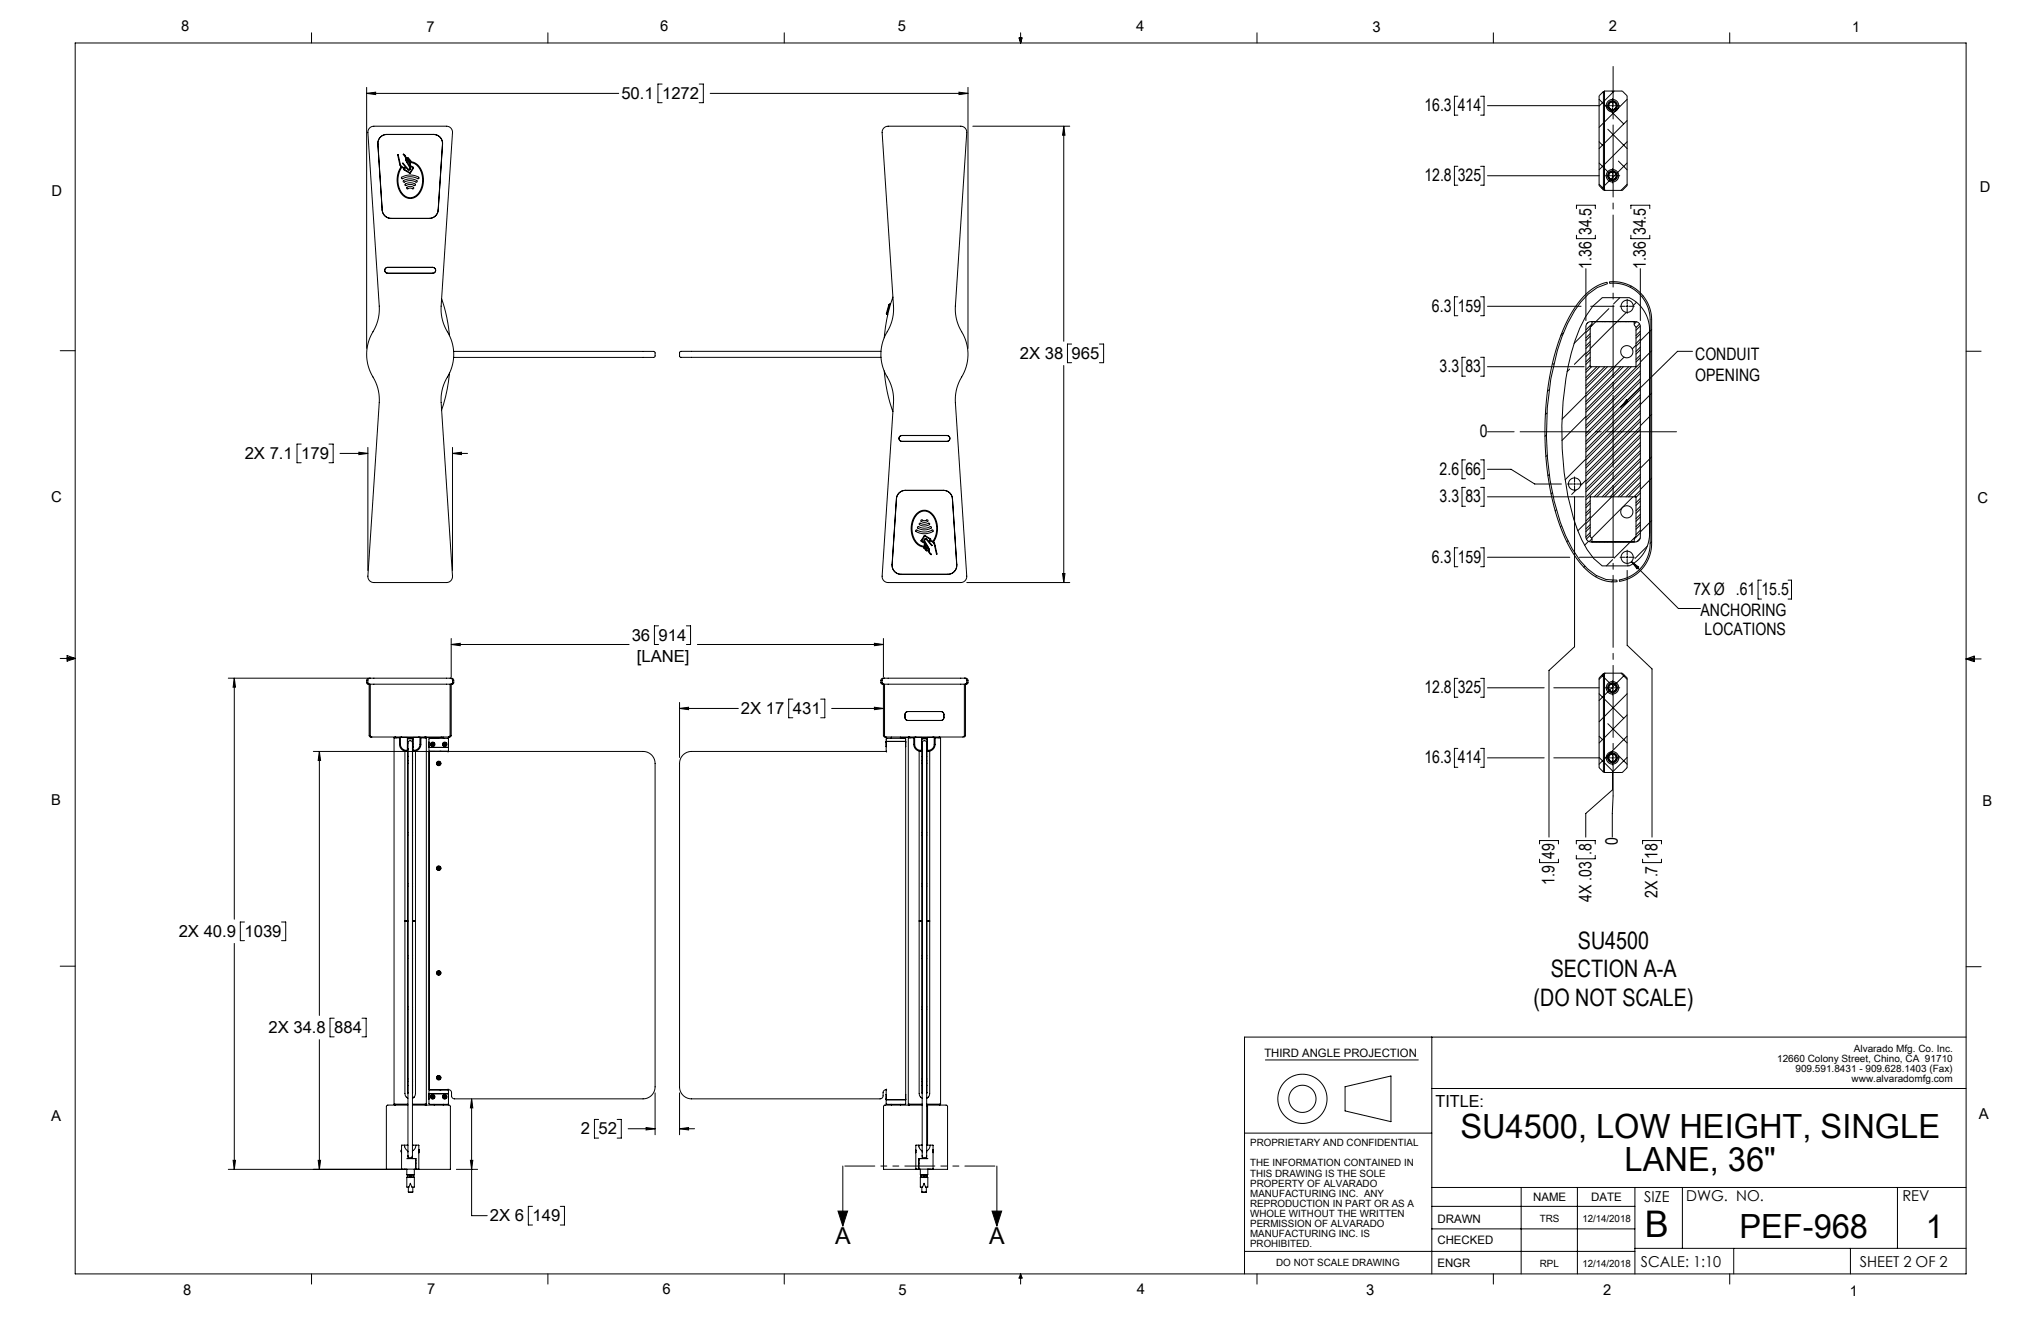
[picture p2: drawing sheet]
<svg xmlns="http://www.w3.org/2000/svg" width="432mm" height="279mm" viewBox="0 0 432 279" stroke-linecap="round" stroke-linejoin="round" font-family="sans-serif">
<g fill="none" stroke="#000" stroke-width=".21">
<path d="M15.9 9.1h400.1v260.3h-400.1zM65.9 6.9v2.2M77.6 19.8l1.9-.3v.5zM77.6 18.5v55.2M77.6 19.8h53.3M115.9 6.9v2.2M140.1 17.8h-.9v3.9h.9M147.9 17.8h.9v3.9h-.9M150.2 19.8h54.6M165.9 6.9v2.2M202.9 19.5l1.9 .3-1.9 .2zM204.8 18.5v55.2"/>
<path d="M215.6 8h.6l-.3 1.1zM215.7 8l.2 1.1M215.9 6.9v2.2M216 8l-.1 1.1M265.9 6.9v2.2M315.9 6.9v2.2M339.2 19.4l-.9 1v18.7l.9 1.1M339.2 19.4h.1M339.2 19.4v20.8M339.4 19.3v21M339.5 19.3h.1M339.5 19.3h3.7l1 1.1v18.8l-1 1.1h-3.7"/>
<path d="M341.1 19.3l.2 .2M341.5 19.3l-2.1 2M365.9 6.9v2.2M78.3 27l.8-.3h15.4a1.27 1.27 0 0 1 1.2 1.3l-2.4 36.8a10.4 10.4 0 0 0 1.9 6.4 9.4 9.4 0 0 1-.9 9.1 9.3 9.3 0 0 0-1 4.9l2.4 36.7a1.27 1.27 0 0 1-1.2 1.3h-15.4a1.27 1.27 0 0 1-1.3-1.3l2.4-36.7a10.4 10.4 0 0 0-1.8-6.5 9.4 9.4 0 0 1 .8-9.1 9.3 9.3 0 0 0 1-4.8l-2.4-36.8 .1-.4zM84.1 32.7h.1l.6 2.3 .3 .3 .5 .2 .1-.2-.6-.7 .1-.1 1.2 1.3 .3-.1-.9-1.8-.1-.8-.4-.4 .1-.1 .3 .4 .2 .4 .5 .1 .5 .4v.3a3.5 3.5 0 0 1 2.7 3.9 3.6 3.6 0 0 1-2.7 3.9 3.3 3.3 0 0 1-2.9-3.6 4.9 4.9 0 0 1 .9-3.1l-.3-.3zM84.9 37.5a3.2 3.2 0 0 1 3.8 .2l-.2 .1a4 4 0 0 0-3.5 0zM85 35.4l.5 .2v.4l1.3 .6 .7-1-.1-.2-.7-.5 .1-.3-.1-.2a3.2 3.2 0 0 1 2.7 3.5 3.5 3.5 0 0 1-2.4 3.9 2.9 2.9 0 0 1-2.7-2.8 4.8 4.8 0 0 1 .7-3.6zM85.3 38.2a2.47 2.47 0 0 1 3 .2l-.2 .1a3.1 3.1 0 0 0-2.7 0zM85.7 39a1.69 1.69 0 0 1 2.2 .1l-.2 .2a2.23 2.23 0 0 0-2-.1zM85.9 35.4l.5 .6 .3-.1 .2-.2-.3-.7 .7 .6-.6 .9-1.1-.6zM85.9 33.5h.4l.5 .6-.2 .1-.3-.4-.4-.1zM86 33.9h.2l.5 .9h-.2z"/>
<path d="M86 39.7a1.02 1.02 0 0 1 1.5 .1 .39 .39 0 0 1-.6 0h-.2a.35 .35 0 0 1-.4 .2 .35 .35 0 0 1-.3-.3zM87.5 35.5v.1M93.6 30.5a1.88 1.88 0 0 0-1.9-2.1h-9.9a1.88 1.88 0 0 0-1.8 2.1l.9 13.9M93.6 30.5a1.91 1.91 0 0 0-1.9-2.1h-9.9a1.91 1.91 0 0 0-1.9 2.1l.9 13.9M93.6 30.5l-.9 13.9M187 27l.9-.3h15.4a1.27 1.27 0 0 1 1.2 1.3l-2.4 36.8a10.4 10.4 0 0 0 1.9 6.4 9.4 9.4 0 0 1-.9 9.1 9.2 9.2 0 0 0-1 4.9l2.4 36.7a1.27 1.27 0 0 1-1.2 1.3h-15.4a1.27 1.27 0 0 1-1.3-1.3l2.4-36.7a10.4 10.4 0 0 0-1.8-6.5 9.4 9.4 0 0 1 .8-9.1 9.3 9.3 0 0 0 1-4.8l-2.4-36.8 .2-.6zM205.8 26.7h20.5M225.1 26.7l.2 1.9h-.5zM225.1 26.7v45.5M308.4 20.4h-.7v4h.7M308.4 35.2h-.7v4h.7M313.2 20.4h.8v4h-.8"/>
<path d="M313.2 35.2h.8v4h-.8M314.7 37.2h23.6M314.7 22.4h23.6M338.3 39l.9 .9M338.3 34.5l.9 .9M338.3 30l.7 .7M338.3 21l.9 .9M339.2 21.5l-.9 .9M339.2 26l-.9 .9M339.2 30.5l-.9 .9M339.2 35l-.9 .9M339.2 39.5l-.3 .3"/>
<path d="M339.4 35.6l1.1 1M339.4 22.1l4.1 4.1M339.6 37.2h1.1M339.6 22.4h1.1M340.2 27.3l4 4.1M340.8 37.9l-1.4 1.4M340.9 37.2h.5M340.9 22.4h.5M341.1 20.8v1.1M341.1 22.1v.5M341.1 22.8v1.1M341.1 35.6v1.1"/>
<path d="M341.1 37v.4M341.1 37.6v1.1M341.6 37.2h1.1M341.6 22.4h1.1M341.9 36.8l-1.1 1.1M342.4 34.1l1.8 1.8M344.2 21l-4.8 4.8M344.2 25.5l-4.8 4.8M344.2 30l-4.8 4.8M344.2 34.5l-2.3 2.3M344.2 39l-1.3 1.3M80.8 44.4a1.9 1.9 0 0 0 1.9 1.8h8.1a1.9 1.9 0 0 0 1.9-1.8"/>
<path d="M80.9 44.4a1.88 1.88 0 0 0 1.8 1.8h8.1a1.88 1.88 0 0 0 1.9-1.8M82 56.5a.64 .64 0 0 0-.6 .7 .64 .64 0 0 0 .6 .6h9.5a.64 .64 0 0 0 .7-.6 .64 .64 0 0 0-.7-.7M82 56.6a.61 .61 0 0 0-.6 .6 .61 .61 0 0 0 .6 .6h9.5a.61 .61 0 0 0 .7-.6 .61 .61 0 0 0-.7-.6M82 56.5h9.5M333.5 44.1v-.7h4v.7M333.5 49.8v.7h4v-.7M335.5 56.8v11M339.2 40.2h.1M339.4 40.3h.1M339.4 40.1l.2 .2M340.5 59.6a8.1 8.1 0 0 1 8.9 8.1v47.3a8.1 8.1 0 0 1-6.8 8v-.3a7.8 7.8 0 0 0 6.5-7.7v-47.3a7.8 7.8 0 0 0-8.6-7.8zM345 44.1v-.7h4v.7"/>
<path d="M345 49.8v.7h4v-.7M347 56.8v11M12.7 74.2h3.2M93.4 63.2a32.4 32.4 0 0 1 1.7 7.8M95.1 78.9l-.2 1.7a30.3 30.3 0 0 1-1.5 6.1M96 74.3h42.3l.3 .2v.8l-.3 .3h-42.3M186.4 74.3h-42.3l-.3 .3v.8l.3 .2h42.3M187.1 78.5a32.3 32.3 0 0 0 1.8 8.6M187.6 66.5l.2 .1M188.2 64.3l-.6 2.2M188.2 64.3l-.1 .1-.6 1.9 .1 .2M188.2 64.3h.2"/>
<path d="M188.9 62.8a32.8 32.8 0 0 0-1.8 8.6M225.1 77.3v45.9M226.7 72.8h-.9v3.9h.9M232.6 72.8h.9v3.9h-.9M308.4 62.8h-.7v4h.7M310 75.6h-.7v4h.7M313.2 75.6h.8v4h-.8M313.2 62.8h.8v4h-.8M314.7 77.6h20.5M314.7 64.8h19.8M328.7 76.9l-.1 .2M330.8 70.4l-.6 .5"/>
<path d="M332.1 78.1l-.6 .5M335.2 62.5l1.1-1a8.6 8.6 0 0 1 3.7-1.8l.1 .3a11.8 11.8 0 0 0-7 5.7 39.5 39.5 0 0 0-5 14.4 64 64 0 0 0 2 30.3 24.7 24.7 0 0 0 5.7 9.9l1.9 1.4 2.1 .9 2.3 .1v.3a8.7 8.7 0 0 1-7.7-3.8 36.9 36.9 0 0 1-6.7-17.4 62.7 62.7 0 0 1 3-32l1-2.3 1.2-2.1zM335.5 70.1l-2.5 2.5M335.5 74.6l-2.4 2.5M335.9 68.3l.7-.3h9.4a1.06 1.06 0 0 1 1 1.1v44.5a1.06 1.06 0 0 1-1 1h-9.4a1.06 1.06 0 0 1-1.1-1v-44.5zM336 68.2l-.3 .3M336.4 70.6l-.9 .9M336.4 72.2l-.9 1M336.4 73.9l-.9 .9M336.4 75.6l-.9 .9M336.4 77.3l-.9 .9M336.4 69.4l-.9 .9"/>
<path d="M336.4 71.1l-.9 .9M336.4 72.8l-.9 .9M336.4 74.5l-.9 .9M336.4 76.2l-.9 .9M336.5 64.8h5M336.7 77.6l-1.2 1.2M336.8 68v.7l-.4 .4v8.5h9.7v-8.5l-.4-.5M336.8 68.5l-1.3 1.3M337 64.8l2-1.8h5.7a7.6 7.6 0 0 1 4.3 6.8v43a7.6 7.6 0 0 1-4.3 6.9h-5.7a16.1 16.1 0 0 1-5.3-7.7 65.6 65.6 0 0 1-2.4-32 41.5 41.5 0 0 1 4.1-13zM337.3 68h.1M337.8 77.6l-2.3 2.3M337.8 68h.1"/>
<path d="M338.4 77.6l-2.9 2.8M339 68h-.1M339.5 77.6l-4 4M339.5 68h.1M340.1 77.6l-4.6 4.5M340.4 65.3l-4 3.9M340.6 68h.1M341.2 77.6l-5.7 5.7M341.2 68h.1M341.8 77.6l-6.3 6.2M342.3 68h.1M342.7 63l-1.3 1.3"/>
<path d="M342.7 64.8h1.1M342.9 77.6l-7.4 7.3M342.9 68h.1M343.5 77.6l-8 7.9M343.6 75.5l-2 2.1M344 68h.1M344 64.8h.5M344.1 66.1l-7.7 7.6M344.2 63.3v1.1M344.2 64.6v.4M344.2 65.2v1.1M344.6 77.6l-9.1 9"/>
<path d="M344.6 68h.1M344.7 64.8h1M345.1 60.5l-.2 .3M345.1 77.6l-9.6 9.6M345.7 68h.1M345.7 68v.6M346.1 73l-.8 .8M346.1 77.5v.1M346.2 63.9l-.7 .7M346.2 68.1l-.5 .4M346.9 68.5l-.8 .8M347 68.9l-.9 .9"/>
<path d="M347 70.1l-.9 .9M347 71.7l-.9 1M347 73.4l-.9 .9M347 75.1l-.9 .9M347 76.8l-11.5 11.5M347 78.5l-11.5 11.5M347 70.6l-.9 .9M347 72.3l-.9 .9M347 74l-.9 .9M347 75.7l-.9 .9M347 77.4l-11.5 11.5M347 79l-11.5 11.6"/>
<path d="M347.6 62.6h-.1M349 70.1l-2 2M349 74.6l-2 2M349.4 69.7l-.3 .3M349.4 74.2l-.3 .3M358.1 74.3h-3.2l-12 11.8M416 74.3h3.1M63.7 93.9h-.9v4h.9M69.6 93.9h.9v4h-.9M71.9 95.9h5.9M75.9 95.6l1.9 .3-1.9 .3zM77.8 94.6v26.1"/>
<path d="M95.7 95.9l1.9-.3v.6zM95.7 94.6v26.1M95.7 95.9h3.2M190.8 93.4a.64 .64 0 0 1-.6-.7 .64 .64 0 0 1 .6-.6h9.5a.64 .64 0 0 1 .7 .6 .64 .64 0 0 1-.7 .7M190.8 93.3a.61 .61 0 0 1-.6-.6 .61 .61 0 0 1 .6-.6h9.5a.61 .61 0 0 1 .6 .6 .61 .61 0 0 1-.6 .6M190.8 93.3h9.5M310 97.3h-.7v4h.7M313.2 97.3h.8v4h-.8M314.7 91.3h5.6M314.7 99.3h5l5 3.1h5.6M327.2 92l-.3 .3M327.3 87.4l-.4 .3"/>
<path d="M327.3 96.3l-.3 .3M327.7 82.4l-.3 .4M335.5 83.6l-5 5.1M335.5 97.1l-4.4 4.4M335.5 88.1l-5.1 5.1M343.3 85.5l-7.8 7.9M344.1 84.6l.4 .3-1.6 1.2zM347 80.2l-11.5 11.5M347 81.8l-2.8 2.9M347 83.5l-11.5 11.5M347 85.2l-11.5 11.5M347 80.7l-11.5 11.5"/>
<path d="M347 82.4l-11.5 11.5M347 84.1l-11.5 11.5M347 86.9l-11.5 11.5M347 88.6l-11.5 11.5M347 90.3l-11.5 11.5M347 85.8l-11.5 11.5M347 87.5l-11.5 11.5M347 89.1l-11.5 11.6M347 90.8l-11.5 11.5M347 91.9l-11.5 11.6M347 93.6l-11.5 11.5M347 95.3l-9.7 9.8"/>
<path d="M347 97l-8.1 8.1M347 98.7l-6.4 6.4M347 92.5l-11.5 11.5M347 94.2l-11.5 11.5M347 95.9l-9.2 9.2M347 97.6l-7.5 7.5M347 99.2l-5.8 5.9M349 83.6l-2 2M349 97.1l-2 1.9M349 88.1l-2 2M349.4 83.2l-.3 .3M349.4 96.6l-.3 .4"/>
<path d="M349.4 87.7l-.3 .3M188.7 119.5a1.91 1.91 0 0 0 1.9 2h9.9a1.91 1.91 0 0 0 1.9-2M190.1 104.3l.7-.4 .7-.2h8.1a1.91 1.91 0 0 1 1.9 1.8l.9 14a1.88 1.88 0 0 1-1.9 2h-9.9a1.88 1.88 0 0 1-1.8-2l.8-14 .1-.5zM193.8 112.1a4 4 0 0 0 3.6 0l.1 .1a3 3 0 0 1-3.8 0zM193.9 108.6a2.37 2.37 0 0 1 4 1.2 5.1 5.1 0 0 1-.4 4.8l.2 .3 .5 2.3-.6-2.3-.3-.3-.6-.2-.1 .2 .6 .7-.1 .1-1.1-1.3-.4 .1 1 1.8 .1 .8 .4 .4-.1 .1-.4-.3-.1-.5-.6-.1-.4-.4v-.3a3.5 3.5 0 0 1-2.7-3.9 4.5 4.5 0 0 1 1.1-3.2zM194 108.8a2.17 2.17 0 0 1 3.7 .9 4.9 4.9 0 0 1-.3 4.8l-.6-.2v-.4l-1.2-.6-.7 1.1 .8 .6-.2 .3 .2 .2a3.2 3.2 0 0 1-2.8-3.5 4.5 4.5 0 0 1 1.1-3.2zM194.2 111.4a3.1 3.1 0 0 0 2.8 0l.1 .1a2.29 2.29 0 0 1-3 0zM194.5 110.7l.2-.1a2.23 2.23 0 0 0 1.9 .1l.1 .1a1.58 1.58 0 0 1-2.2 0zM194.9 110l.8 .1a.35 .35 0 0 1 .3-.2 .35 .35 0 0 1 .3 .3 1 1 0 0 1-1.5-.1zM195.6 115.8l.2-.1 .3 .4 .3 .1v.2h-.3zM195.6 113.4l1.2 .7-.3 .4-.4-.5h-.4l-.2 .4 .2 .5-.7-.5zM195.7 115.1h.2l.5 .9h-.3z"/>
<path d="M308.4 115.9h-.7v4h.7M310 103.1h-.7v4h.7M313.2 103.1h.8v4h-.8M313.2 115.9h.8v4h-.8M314.7 105.1h20.5M314.7 117.9h17.4M327.8 100.3l-.3 .3M328.4 104.2l-.3 .3M329.3 107.8l-.3 .3M330.4 111.2l-.3 .3M331.6 102.4h1.1M331.7 114.4l-.2 .2"/>
<path d="M332.9 102.4h.4M333.1 105.1v31.7l-5.4 5v35.3M333.1 100.9v1M333.1 102.2v.4M333.1 102.8v1.1M333.5 103.6l-1 1M333.5 102.4h1.1M334.1 117.9h7.4M335.3 119.7l-.2 .3M335.5 110.6l-1.7 1.7M335.5 101.6l-1.1 1.1M336.1 114.5l-.9 .8"/>
<path d="M336.4 105.9l-.9 .9M336.4 107.6l-.9 .9M336.4 109.3l-.9 .9M336.4 111l-.9 .9M336.4 112.7l-.9 .9M336.4 106.5l-.9 .9M336.4 108.2l-.9 .9M336.4 109.8l-.9 1M336.4 111.5l-.9 .9M336.4 113.2l-.8 .8M336.8 114l-.6 .6M336.8 114.6v-.7l-.4-.3v-8.5h9.7v8.5l-.3 .3-.1 .7"/>
<path d="M336.8 114.5l-.1 .1M337.8 114.6h.1M338.4 114.6h.1M339.5 114.6h.1M340.1 114.6h.1M341 105.1l-4.6 4.5M341.2 118.4l-1.3 1.3M341.2 114.6h.1M341.8 114.6h-.1M342.7 117.9h1.1M342.9 114.6h.1M343.5 114.6h-.1"/>
<path d="M344 117.9h.5M344.2 116.4v1M344.2 117.7v.4M344.2 118.3v1.1M344.5 119.5l-.2 .2M344.6 114.6h.1M344.7 117.9h1M345.1 114.6h.1M345.2 118.8l1.5 1.1-.4 .4zM345.2 118.8l9.9 9.9h4.7M345.5 105.1l-8.8 8.7M346.1 113.4l-4.6 4.7"/>
<path d="M347 113.9l-.7 .7M347 100.4l-4.7 4.7M347 102l-3 3.1M347 103.7l-1.3 1.4M347 105.4l-.9 .9M347 107.1l-.9 .9M347 108.8l-.9 .9M347 110.5l-.9 .9M347 112.1l-.9 1M347 100.9l-4.1 4.2M347 102.6l-2.4 2.5M347 104.3l-.9 .9"/>
<path d="M347 106l-.9 .9M347 107.7l-.9 .9M347 109.3l-.9 1M347 111l-.9 .9M347 112.7l-1.3 1.3M348.5 115.5l-2.6 2.6M349 110.5l-2 2M349 101.6l-2 1.9M349.4 110.1l-.3 .3M349.4 101.1l-.3 .3M349.4 114.6l-.3 .3M12.7 139.3h3.2"/>
<path d="M14.2 139l1.7 .3M14.2 138.7l1.7 .6-1.7 .5zM15.9 139.3l-1.7 .2M95.5 136.3l1.9-.2v.5zM95.5 136.3h37.6M95.5 135v8.2M139.3 132.4h-.8v3.9h.8M145.2 132.4h.9v3.9h-.9M147.5 136.3h39.4M185 136.1l1.9 .2-1.9 .3zM186.9 135v8.2M204.5 123.2h21.8"/>
<path d="M224.8 121.3h.5l-.2 1.9zM337.8 121.8l-.2 .2M341.3 122.8l-.3 .3M344.2 120.6v15.9l5.3 5v35.6M372.7 122.7h-.8v4h.8M378.3 122.7h.7v4h-.7M416 139.4h3.1M416 139.4l1.7-.6v1.1zM416 139.4l1.7 .2M417.7 139.1l-1.7 .3M48.3 143.4h29.5M49.6 143.4l.2 1.9h-.5z"/>
<path d="M49.6 143.4v51M66.3 158.9h25.7M67.6 158.9l.2 1.9h-.5zM67.6 158.9v55.9M78.1 144.7v10.9l.1 .2 .5 .1M78.1 144.7h17.3M78.3 143.4l-.3 .2-.2 .2 .1 .7 .2 .2M78.3 143.4l-.4 .1-.3 .3v.8l.5 .1M78.3 143.4h17M78.3 144.7v10.9l.4 .3M78.7 155.9h16.2M83.6 156.1v-.2l.3 .2"/>
<path d="M83.6 156l-.2 .1M84.5 156.1h-1.1v77.4h2.9M84.5 156h1.7v2.9a1.49 1.49 0 0 1-1.7-1.5zM84.7 156v1.4a1.29 1.29 0 0 0 1.5 1.3M85 155.9l-.2 .1M85.7 158.9v72.4l.1 .5 .5 .5M86.2 158.2l.1-1.9h1l.1 1.9M86.3 158.5v72.6M86.3 160h.1M86.3 158.5h.1M86.3 158.4h.1M86.3 156.1h-.1h1.2h-.1"/>
<path d="M86.3 158.3v.2M86.3 157.3l-.1 .1M87.3 157.3v.1M87.3 158.3v.2M87.3 160h.1M87.3 158.5h.1M87.4 156h1.6v1.4a1.49 1.49 0 0 1-1.6 1.5zM87.9 158.9v72.4l-.2 .6-.4 .4M88.6 155.9l.2 .1M88.8 156v1.4a1.29 1.29 0 0 1-1.4 1.3M89 156.1h1.1M90 155.9l-.3 .2"/>
<path d="M90 156h.1M90 155.9v.2M90 155.9l1.7 .1 1.8-.1M90.1 156.1h.1M90.1 156h.1M90.1 156v.1M90.2 156v.1M90.2 156.1v77.4M90.7 157.9l.1 .2zM90.8 158.1h4.1M90.8 158.9h45.3a2.54 2.54 0 0 1 2.5 2.6v68.4a2.54 2.54 0 0 1-2.5 2.5h-39.9a.64 .64 0 0 1-.7-.6v-.7a.63 .63 0 0 0-.6-.6M91.4 157.2h.3l.1 .2-.1 .2h-.3l-.1-.2z"/>
<path d="M91.9 156l-.2 .2M93.3 158.9h-.3M93.8 155.9l.1 .3M93.9 157.3l.2-.1 .2 .1v.2l-.2 .2-.2-.1zM94.8 158.9v.2M94.9 157.9v.2zM95.2 144.7v10.9l-.3 .3M95.3 143.4l.3 .2 .1 .2v.7l-.3 .2M95.3 143.4l.4 .1 .3 .3-.1 .8-.5 .1M95.5 144.7v10.9l-.2 .2-.4 .1M143.8 149.8l1.9-.2v.5zM143.8 148.6v11.6"/>
<path d="M143.8 149.8h12.4M167.7 147.9h-.8v3.9h.8M173.6 147.9h.9v3.9h-.9M175.9 149.8h11M185 149.6l1.9 .2-1.9 .3zM186.9 144.7v10.9l.1 .2 .5 .1M186.9 144.7h17.3M187.1 143.4l-.3 .2-.2 .2v.7l.3 .2M187.1 143.4l-.4 .1-.3 .3v.8l.5 .1M187.1 143.4h17M187.1 144.7v10.9l.4 .3M187.5 156.8v.2z"/>
<path d="M187.5 156.8h4.1M187.6 159.1l-.1-2.9h4.1v77.3h-4.1l.1-3M187.6 158.9h-41.3a2.54 2.54 0 0 0-2.5 2.6v68.4a2.54 2.54 0 0 0 2.5 2.5h39.9a.63 .63 0 0 0 .6-.6v-.7a.65 .65 0 0 1 .8-.6M188.6 155.9l-.2 .3M190.5 156l.1 .2M190.5 155.9v.1M191.4 151.1a.63 .63 0 0 1 .7-.6h7a.63 .63 0 0 1 .6 .6v.7a.63 .63 0 0 1-.6 .6M191.4 151.8a.63 .63 0 0 0 .7 .6M191.4 151.1v.7M191.5 151.1a.62 .62 0 0 1 .6-.6h7a.62 .62 0 0 1 .6 .6v.7a.62 .62 0 0 1-.6 .6M191.5 151.8a.62 .62 0 0 0 .6 .6M191.6 156.8v.2z"/>
<path d="M192.1 152.4h7M192.2 155.9v.2zM192.2 156h.2M192.4 155.9l-1.9 .1M192.4 156.1v-.2l.3 .2M193.3 156.1h-1.1v77.4h2.9M193.3 156h1.7v2.9a1.49 1.49 0 0 1-1.7-1.5zM193.5 156v1.4a1.29 1.29 0 0 0 1.5 1.3M193.8 155.9l-.2 .1M194.5 158.9v72.4l.1 .5 .5 .5M195 158.2l.1-1.9h1l.1 1.9M195.1 158.5v72.6"/>
<path d="M195.1 160h.1M195.1 158.5h.1M195.1 158.4h.1M195.1 156.1h-.1h1.2h-.1M195.1 158.3v.2M195.1 157.3l-.1 .1M196.1 157.3v.1M196.1 158.3v.2M196.1 160h.1M196.1 158.5h.1M196.2 156h1.6v1.4a1.49 1.49 0 0 1-1.6 1.5zM196.7 158.9v72.4l-.2 .6-.4 .4"/>
<path d="M197.4 155.9l.2 .1M197.6 156v1.4a1.29 1.29 0 0 1-1.4 1.3M197.8 156.1h1.1M198.5 156.1l.3-.2v.2M198.8 156l.1 .1M198.9 156.1v77.4M204 144.7v10.9l-.1 .2-16.4 .1M204.1 143.4l.3 .2 .1 .2v.7l-.3 .2M204.1 143.4l.4 .1 .3 .3-.1 .8-.5 .1M204.3 144.7v10.9l-.4 .3M308.4 143.5h-.7v4h.7M308.4 158.3h-.7v4h.7"/>
<path d="M313.2 143.5h.8v4h-.8M313.2 158.3h.8v4h-.8M314.7 145.5h12M328.7 145.5h9.6M338.3 155.7l.7 .7M338.3 146.7l.9 .9M338.9 142.8l.3 .4M339.2 142.5l-.9 1v18.7l.9 1.1M339.2 142.5h.1M339.2 142.8l-.9 .9M339.2 147.3l-.9 .9M339.2 151.7l-.9 1"/>
<path d="M339.2 156.2l-.9 .9M339.2 142.5v20.8M339.4 142.4v21M339.4 147.9l4.1 4M339.4 143.4l1.4 1.3M339.5 142.4h.1M339.5 142.4h3.7l1 1.1v18.8l-1 1.1h-3.7M339.6 145.5h1.1M339.6 142.4l-.2 .1M340.2 153.1l4 4M340.5 146l-1.1 1M340.9 145.5h.5"/>
<path d="M341.1 143.9v1.2M341.1 145.3v.4M341.1 145.9v1.1M341.1 158.8v1.1M341.6 145.5h1.1M341.6 144.8l-1.1 1.2M342.4 159.8l1.8 1.8M342.9 142.4l1.3 1.3M343.7 142.8l-2 2M344.2 146.7l-4.8 4.8M344.2 151.2l-4.8 4.8M344.2 155.7l-4.8 4.8"/>
<path d="M86.3 176.6h.1M86.3 176.1h.1M86.3 161.4h.1M86.3 160.9h.1M86.3 161.5h.1M87.3 176.6h.1M87.3 176.1h.1M87.3 161.4h.1M87.3 160.9h.1M87.3 161.5h.1M92.6 161.4l.2-.2 .2 .1v.2l-.1 .2-.3-.1zM195.1 176.6h.1"/>
<path d="M195.1 176.1h.1M195.1 161.4h.1M195.1 160.9h.1M195.1 161.5h.1M196.1 176.6h.1M196.1 176.1h.1M196.1 161.4h.1M196.1 160.9h.1M196.1 161.5h.1M314.7 160.3h12M325.7 178.5v-.7h4v.7M328.7 160.3h9.6"/>
<path d="M333.5 178.5v-.7h4v.7M338.3 160.2l.9 .9M339.2 163.3h.1M339.2 160.7l-.9 .9M339.4 163.4h.1M339.4 161.3l1.8 1.8M339.6 160.3h1.1M340.9 160.3h.5M341.1 163.1v4l-5.6 5v5M341.1 160.1v.4M341.1 160.7v1.1M341.3 168.3l-.2 8.8"/>
<path d="M341.6 160.3h1.1M344.2 160.2l-2.9 2.9M347.5 178.5v-.7h4v.7M49.6 199.5v47.8M51.7 195h-.9v4h.9M59.6 195h.8v4h-.8M86.3 194.8h-.6M86.3 187.4h.1M86.3 186.9h.1M87.3 187.4h.1M87.3 186.9h.1M87.3 194.8h.6"/>
<path d="M92.7 183.5l.2-.1 .1 .2v.2h-.3l-.1-.1zM195.1 194.8h-.6M195.1 187.4h.1M195.1 186.9h.1M196.1 187.4h.1M196.1 186.9h.1M196.1 194.8h.6M325.7 181.7v.7h4v-.7M333.5 180.9v.7h4v-.7M347.5 181.7v.7h4v-.7M12.7 204.4h3.2M67.6 219.9v27.4"/>
<path d="M70.7 215.4h-.9v3.9h.9M76.6 215.4h.9v3.9h-.9M86.3 213.5h.1M86.3 213h.1M86.3 202.7h.1M86.3 202.2h.1M87.3 213.5h.1M87.3 213h.1M87.3 202.7h.1M87.3 202.2h.1M92.7 205.6h.2l.1 .2-.1 .2h-.2l-.1-.2zM195.1 213.5h.1"/>
<path d="M195.1 213h.1M195.1 202.7h.1M195.1 202.2h.1M196.1 213.5h.1M196.1 213h.1M196.1 202.7h.1M196.1 202.2h.1M302.9 219.4v50M416 204.5h3.1M416 219.4h-152.7v50M83.4 233.5l.2 .2M83.6 233.5v.2"/>
<path d="M86 232.1h.1M86.3 231.1v.2M86.3 228.7h.1M86.3 228.2h.1M86.3 229.6h.1M86.3 231.1h.1M86.3 233.7h-4.2l-.4 .4v13.2h4.4M87.3 233.7h7.7M87.3 233.5h2.8M87.3 228.7h.1M87.3 228.2h.1M87.3 229.6h.1"/>
<path d="M87.3 231.1h.1M87.3 231.1v.2M87.6 232.1l-.2 .1M90 233.7h.1M90 233.5v.2M90.1 233.5h.1M90.1 233.7h.1M90.1 233.5v.2M90.2 233.5v.2M90.7 231.5l.1-.2h4.1v.2M90.8 230.5v-71.6h4.1v-2.6l-.2-.1h-3.8l-.2 .1 .1 77.2h4l.1-3M90.8 230.5h4.1"/>
<path d="M90.8 230.5h4M91.4 231.8h.3l.1 .2-.2 .2h-.2l-.1-.2zM91.8 233.6l.1 .1M92.7 227.8l.2-.1 .1 .2v.2l-.3 .1-.1-.2zM93 230.5h.3M93.8 233.6v.1M93.9 231.9l.2-.1h.2v.3l-.2 .1-.2-.1zM94.8 230.5h.1M94.8 230.3v.2M95 233.7l.3 .4v13.2h-7.6M99.8 232.4v24.7h3.3M99.8 232.4l.2 1.9h-.5z"/>
<path d="M126.6 236.8h-.8v3.9h.8M130.6 236.8h.8v3.9h-.8M132.9 238.7h5.7M136.7 238.5l1.9 .2-1.9 .3zM138.6 231.1v8.9M143.8 238.7l1.9-.2v.5zM143.8 231.1v8.9M143.8 238.7h3.1M187.5 232.4v.2h4.1v-.2M187.5 232.5v.1h4.1v-.1M187.6 230.3v.2M188.5 233.6l.1 .1"/>
<path d="M190.6 233.6l-.1 .1M192.2 233.5v.2M192.2 233.7h.2M192.4 233.5v.2M194.8 232.1h.1M195.1 231.1v.2M195.1 228.7h.1M195.1 228.2h.1M195.1 229.6h.1M195.1 231.1h.1M195.1 233.7h-7.9l-.3 .4v13.2h7.8M196.1 233.7h4.1l.3 .4v13.2h-4.1"/>
<path d="M196.1 233.9h.1zM196.1 233.5h2.8M196.1 228.7h.1M196.1 228.2h.1M196.1 229.6h.1M196.1 231.1h.1M196.1 231.1v.2M196.2 233.9v8.3M196.4 232.1l-.2 .1M198.8 233.5v.2M198.9 233.5l-.1 .2M263.3 239.7h39.6"/>
<path d="M267.7 224.2h32.4M284.6 229.9l9.7-2.3v9.6l-9.7-2.2zM302.9 230.2h113.1M48.3 247.3h36.6M49.3 245.4h.5l-.2 1.9zM67.3 245.4h.5l-.2 1.9zM84.9 243.6l.1 .2M84.9 243.3v.1M84.9 243.4h.1M84.9 243.4l.1 .1M84.9 243.3v-.1v.2M84.9 243.6l.1 .1"/>
<path d="M84.9 243.5v.1M84.9 243.6h.1M84.9 243.5h.1M84.9 243.3h.1M85 243.1l-.1 .2M85.6 242.3h.1M85.6 242.3l.2 .6 .5 .7M86.1 245.1h1.8M86.1 247.3v1.1l.6 .1M86.1 248.5l.1 .1M86.2 248.9h.5M86.2 248.6h.5"/>
<path d="M86.2 248.9l-.1 .1M86.2 248.6v.3M86.3 242.3l-1.3-.1v5.1h2.9v-2.2M86.3 244.4a.48 .48 0 0 0 .5 .5 .48 .48 0 0 0 .5-.5M86.3 244.4v-87.3a.48 .48 0 0 1 .5-.4 .48 .48 0 0 1 .5 .4v87.3M86.3 244.4v.7M86.4 252.1h.9M86.4 251.1v1M86.5 251.1h.1M86.7 248.5v.5M86.7 248.5h.1M86.7 249l-.6 .1v2h.4"/>
<path d="M86.7 248.5h.9M86.7 249h.9M86.9 248.5v.1M86.9 248.9h.6M86.9 248.6h.6M86.9 248.9v.1M86.9 248.6v.3M87.3 244.4v.6h.2M87.3 242.3l1.3-.1v5l-.6 .1M87.3 251.1v1M87.5 248.9l.1 .1M87.5 248.6v.3"/>
<path d="M87.6 248.5l-.1 .1M87.6 249l.1 2.1h-.6l-.3-.8-.3 .8M87.7 247.3l-.1 1.2M87.9 245h.1v2.3M87.9 246h.1M87.9 245.4h.1M88 242.3l-.2 .7-.5 .6M88 242.3h.1M88 247.3h.1M88.6 243.2l.1 .2M88.6 243.4v.2M88.6 243.6h.1"/>
<path d="M88.6 243.5l.1 .1M88.6 243.4l.1 .1M88.6 243.4v.1M88.6 243.4h.1M88.6 243.3v-.2l.1 .2M88.6 243.3h.1M88.7 243.4h.1M88.7 243.3h.1M88.7 243.6l-.1 .2v-.1M88.7 243.6h-.1M88.7 243.4h-.1M88.7 243.5h.1"/>
<path d="M88.7 243.6l-.1 .1M96.6 247.3h4.4M99.5 245.4h.5l-.2 1.9zM112.7 255.2h-.9v3.9h.9M118.5 255.2h.9v3.9h-.9M177.3 256.2h2l-1 3.1zM178.3 246.6v12.7M193.7 243.4h.1M193.7 243.4v.1M193.7 243.6h.1M193.7 243.3v.1M193.7 243.3h.1"/>
<path d="M193.7 243.2v.1M193.7 243.4l.1 .4-.1-.2M193.8 243.1l-.1 .1M194.3 247.3h.1M194.3 246h.1M194.3 245.4h.1M194.4 242.3h.1M194.4 242.3l.1 .6 .6 .7M194.5 245.1h1.8M194.5 245h-.2v2.3M194.7 247.3v1.1l.7 .1M194.8 248.5v.1"/>
<path d="M194.8 248.9h.6M194.8 248.6h.6M194.8 248.9v.1M194.8 248.6v.3M195 252.1h1M195 251.1v1M195.1 244.4v.6h-.3M195.1 242.3l-1.3-.1v5l.5 .1M195.1 244.4a.48 .48 0 0 0 .5 .5 .48 .48 0 0 0 .5-.5M195.1 244.4v-87.3a.48 .48 0 0 1 .5-.4 .48 .48 0 0 1 .5 .4v87.3M195.4 248.9v.1M195.4 248.6v.3"/>
<path d="M195.4 248.5v.1M195.4 249l-.7 .1v2a.7 .7 0 0 0 .8-.8l.1 .3a.58 .58 0 0 0 .7 .5l-.1-2.1M195.4 248.5h.2M195.4 249h.2M195.6 249h.6M195.6 248.5h.6M195.6 248.5v.1M195.6 248.9h.6M195.6 248.6h.6M195.6 248.9v.1M195.6 248.6v.3M196 251.1v1"/>
<path d="M196.1 244.4v.7M196.2 248.9v.1M196.2 248.6v.3M196.2 242.2h1.2v5.1h-2.9v-2.2M196.2 242.2l-.1 .1M196.2 248.5v.1M196.4 247.3h.1M196.4 247.3h-.1l-.1 1.2M196.8 242.3l-.2 .7-.5 .6M196.8 242.3h.1M197.4 243.1v.2M197.4 243.4l.1 .1"/>
<path d="M197.4 243.2l.1 .1M197.4 243.3h.1M197.4 243.4h.1M197.4 243.3l.1 .1M197.4 243.6h.1M197.4 243.7v.1M197.4 243.5h.1M197.5 243.3h.1M197.5 243.6l-.1 .1M197.5 243.6l-.1 .2v-.1M197.5 243.5l-.1 .2M197.5 243.4l-.1 .1"/>
<path d="M197.5 243.5h.1M209.9 256.2h2l-1 3.1zM210.9 246.6v12.7M302.9 255.2h43M302.9 251.2h113.1M302.9 259.9h43M321.8 251.2v18.2M333.7 251.2v18.2M345.9 251.2v18.2M355.9 251.2v12.8M401.4 251.2v12.8M65.9 269.4v2.2"/>
<path d="M115.9 269.4v2.2M165.9 269.4v2.2M215.9 269.4v2.2M215.9 269.4l.3 .9h-.6zM263.3 264.7h82.6M265.9 269.4v2.2M315.9 269.4v2.2M345.9 264h70.1M365.9 269.4v2.2M366.8 264v5.4M391.5 264v5.4"/>
<circle cx="341.1" cy="37.2" r=".79"/>
<circle cx="341.1" cy="22.4" r=".79"/>
<circle cx="341.1" cy="22.4" r="1.32"/>
<circle cx="341.1" cy="37.2" r="1.32"/>
<circle cx="341.1" cy="22.4" r="1.04"/>
<circle cx="341.1" cy="37.2" r="1.04"/>
<circle cx="341.1" cy="37.2" r=".86"/>
<circle cx="341.1" cy="22.4" r=".86"/>
<circle cx="344.2" cy="74.4" r="1.29"/>
<circle cx="344.2" cy="64.8" r="1.29"/>
<circle cx="333.1" cy="102.4" r="1.29"/>
<circle cx="344.2" cy="108.3" r="1.29"/>
<circle cx="344.2" cy="117.9" r="1.29"/>
<circle cx="91.5" cy="157.4" r=".48"/>
<circle cx="91.5" cy="157.4" r=".2"/>
<circle cx="91.5" cy="157.4" r=".4"/>
<circle cx="91.5" cy="157.4" r=".35"/>
<circle cx="94.1" cy="157.4" r=".4"/>
<circle cx="94.1" cy="157.4" r=".48"/>
<circle cx="94.1" cy="157.4" r=".2"/>
<circle cx="94.1" cy="157.4" r=".35"/>
<circle cx="341.1" cy="145.5" r=".79"/>
<circle cx="341.1" cy="145.5" r="1.32"/>
<circle cx="341.1" cy="145.5" r="1.04"/>
<circle cx="341.1" cy="145.5" r=".86"/>
<circle cx="92.8" cy="161.5" r=".4"/>
<circle cx="92.8" cy="161.5" r=".2"/>
<circle cx="92.8" cy="161.5" r=".48"/>
<circle cx="92.8" cy="161.5" r=".35"/>
<circle cx="341.1" cy="160.3" r=".79"/>
<circle cx="341.1" cy="160.3" r="1.32"/>
<circle cx="341.1" cy="160.3" r="1.04"/>
<circle cx="341.1" cy="160.3" r=".86"/>
<circle cx="92.8" cy="183.6" r=".48"/>
<circle cx="92.8" cy="183.6" r=".4"/>
<circle cx="92.8" cy="183.6" r=".2"/>
<circle cx="92.8" cy="183.6" r=".35"/>
<circle cx="92.8" cy="205.8" r=".48"/>
<circle cx="92.8" cy="205.8" r=".2"/>
<circle cx="92.8" cy="205.8" r=".4"/>
<circle cx="92.8" cy="205.8" r=".35"/>
<circle cx="91.5" cy="232" r=".4"/>
<circle cx="91.5" cy="232" r=".35"/>
<circle cx="91.5" cy="232" r=".48"/>
<circle cx="91.5" cy="232" r=".2"/>
<circle cx="92.8" cy="227.9" r=".2"/>
<circle cx="92.8" cy="227.9" r=".48"/>
<circle cx="92.8" cy="227.9" r=".4"/>
<circle cx="92.8" cy="227.9" r=".35"/>
<circle cx="94.1" cy="232" r=".4"/>
<circle cx="94.1" cy="232" r=".2"/>
<circle cx="94.1" cy="232" r=".48"/>
<circle cx="94.1" cy="232" r=".35"/>
<circle cx="275.5" cy="232.4" r="5.2"/>
<circle cx="275.5" cy="232.4" r="2.88"/>
</g>
<path d="M210.9 246.6h-32.6" fill="none" stroke="#000" stroke-width=".21" stroke-dasharray="6.3 1.3 1.3 1.3 1.3 1.3" stroke-dashoffset="-.4"/>
<path d="M341.3 14.1v154.2" fill="none" stroke="#000" stroke-width=".21" stroke-dasharray="15.2 1.3 1.3 1.3" stroke-dashoffset="6.7"/>
<path d="M321.6 91.3h33.1" fill="none" stroke="#000" stroke-width=".21" stroke-dasharray="15.2 1.3 1.3 1.3" stroke-dashoffset=".6"/>
<g fill="#000">
<path d="M49.6 143.4l.2 1.9h-.5zM49.3 245.4h.5l-.2 1.9zM67.6 158.9l.2 1.9h-.5zM67.3 245.4h.5l-.2 1.9zM143.8 149.8l1.9-.2v.5zM185 149.6l1.9 .2-1.9 .3zM95.5 136.3l1.9-.2v.5zM185 136.1l1.9 .2-1.9 .3zM136.7 238.5l1.9 .2-1.9 .3zM143.8 238.7l1.9-.2v.5zM99.8 232.4l.2 1.9h-.5zM99.5 245.4h.5l-.2 1.9zM202.9 19.5l1.9 .3-1.9 .2zM77.6 19.8l1.9-.3v.5zM225.1 26.7l.2 1.9h-.5zM224.8 121.3h.5l-.2 1.9zM75.9 95.6l1.9 .3-1.9 .3zM95.7 95.9l1.9-.3v.6z"/>
<path d="M209.9 256.2h2l-1 3.1zM177.3 256.2h2l-1 3.1z"/>
</g>
<path d="M345.2 118.8l1.1 1.5 .4-.4zM344.1 84.6l-1.2 1.5 1.6-1.2z" fill-rule="evenodd" fill="#000"/>
<text font-size="7.8" x="348" y="261.7">B</text>
<g font-size="7.1">
<text x="309" y="240.6">SU4500, LOW HEIGHT, SINGLE</text>
<text x="343.7" y="247.7">LANE, 36&quot;</text>
<text x="368" y="261.9">PEF-968</text>
<text x="407.4" y="261.9">1</text>
</g>
<g font-size="5.1">
<text x="333.8" y="200.8">SU4500</text>
<text x="328.1" y="206.7">SECTION A-A</text>
<text x="324.5" y="212.7">(DO NOT SCALE)</text>
</g>
<g font-size="4.9">
<text x="176.7" y="263.1">A</text>
<text x="209.3" y="263.1">A</text>
</g>
<g font-size="3.6">
<text x="301.4" y="23.5">16.3</text>
<text x="308.4" y="23.5">414</text>
<text x="301.4" y="38.4">12.8</text>
<text x="308.4" y="38.4">325</text>
<text x="336.7" y="49.8" transform="rotate(-90 336.7 49.8)">34.5</text>
<text x="348.2" y="49.8" transform="rotate(-90 348.2 49.8)">34.5</text>
<text x="336.7" y="56.8" transform="rotate(-90 336.7 56.8)">1.36</text>
<text x="348.2" y="56.8" transform="rotate(-90 348.2 56.8)">1.36</text>
<text x="303" y="66">6.3</text>
<text x="308.4" y="66">159</text>
<text x="358.6" y="76.1">CONDUIT</text>
<text x="304.6" y="78.7">3.3</text>
<text x="310" y="78.7">83</text>
<text x="358.6" y="80.6">OPENING</text>
<text x="313.1" y="92.5">0</text>
<text x="304.6" y="100.4">2.6</text>
<text x="310" y="100.4">66</text>
<text x="304.6" y="106.3">3.3</text>
<text x="310" y="106.3">83</text>
<text x="303" y="119">6.3</text>
<text x="308.4" y="119">159</text>
<text x="358.3" y="125.9">7X Ø .61</text>
<text x="372.7" y="125.9">15.5</text>
<text x="359.8" y="130.4">ANCHORING</text>
<text x="360.6" y="134.4">LOCATIONS</text>
<text x="301.4" y="146.7">12.8</text>
<text x="308.4" y="146.7">325</text>
<text x="301.4" y="161.5">16.3</text>
<text x="308.4" y="161.5">414</text>
<text x="342.3" y="178.7" transform="rotate(-90 342.3 178.7)">0</text>
<text x="328.9" y="181.7" transform="rotate(-90 328.9 181.7)">49</text>
<text x="336.7" y="180.9" transform="rotate(-90 336.7 180.9)">.8</text>
<text x="350.7" y="181.7" transform="rotate(-90 350.7 181.7)">18</text>
<text x="328.9" y="187.2" transform="rotate(-90 328.9 187.2)">1.9</text>
<text x="336.7" y="190.7" transform="rotate(-90 336.7 190.7)">4X .03</text>
<text x="350.7" y="189.9" transform="rotate(-90 350.7 189.9)">2X .7</text>
</g>
<g font-size="3.5">
<text x="131.5" y="20.9">50.1</text>
<text x="140.1" y="20.9">1272</text>
<text x="215.7" y="75.9">2X 38</text>
<text x="226.7" y="75.9">965</text>
<text x="51.8" y="97.1">2X 7.1</text>
<text x="63.7" y="97.1">179</text>
<text x="133.6" y="135.5">36</text>
<text x="139.3" y="135.5">914</text>
<text x="134.7" y="140.1">[LANE]</text>
<text x="156.8" y="151">2X 17</text>
<text x="167.7" y="151">431</text>
<text x="37.8" y="198.2">2X 40.9</text>
<text x="51.7" y="198.2">1039</text>
<text x="56.8" y="218.5">2X 34.8</text>
<text x="70.7" y="218.5">884</text>
<text x="122.9" y="239.9">2</text>
<text x="126.6" y="239.9">52</text>
<text x="303.7" y="234.1">TITLE:</text>
<text x="103.6" y="258.3">2X 6</text>
<text x="112.7" y="258.3">149</text>
</g>
<g font-size="3.2">
<text x="38.3" y="6.6">8</text>
<text x="90.2" y="6.7">7</text>
<text x="139.7" y="6.5">6</text>
<text x="190" y="6.5">5</text>
<text x="240.4" y="6.5">4</text>
<text x="290.4" y="6.7">3</text>
<text x="340.4" y="6.5">2</text>
<text x="391.9" y="6.7">1</text>
<text x="10.9" y="41.5">D</text>
<text x="418.9" y="40.7">D</text>
<text x="10.9" y="106.2">C</text>
<text x="418.4" y="106.4">C</text>
<text x="10.8" y="170.2">B</text>
<text x="419.4" y="170.5">B</text>
<text x="10.8" y="237.2">A</text>
<text x="418.6" y="236.7">A</text>
<text x="347.8" y="254.3">SIZE</text>
<text x="356.7" y="254">DWG. NO.</text>
<text x="402.5" y="254.1">REV</text>
<text x="347.2" y="268.1">SCALE: 1:10</text>
<text x="393.5" y="268.1">SHEET 2 OF 2</text>
<text x="38.8" y="273.8">8</text>
<text x="90.4" y="273.8">7</text>
<text x="140.2" y="273.8">6</text>
<text x="190.1" y="273.9">5</text>
<text x="240.5" y="273.8">4</text>
<text x="289" y="273.8">3</text>
<text x="339.1" y="273.8">2</text>
<text x="391.4" y="274.1">1</text>
</g>
<g font-size="2.5">
<text x="267.5" y="223.6">THIRD ANGLE PROJECTION</text>
<text x="324.3" y="254.1">NAME</text>
<text x="336.6" y="254.1">DATE</text>
<text x="304.1" y="258.6">DRAWN</text>
<text x="304.1" y="263.1">CHECKED</text>
<text x="304.1" y="268">ENGR</text>
</g>
<g font-size="2.1">
<text x="376" y="224.7">12660 Colony Street, Chino, CA 91710</text>
<text x="379.9" y="226.8">909.591.8431 - 909.628.1403 (Fax)</text>
<text x="392.2" y="222.6">Alvarado Mfg. Co. Inc.</text>
<text x="391.7" y="228.9">www.alvaradomfg.com</text>
<text x="264.5" y="242.5">PROPRIETARY AND CONFIDENTIAL</text>
<text x="264.5" y="246.7">THE INFORMATION CONTAINED IN</text>
<text x="264.5" y="248.8">THIS DRAWING IS THE SOLE</text>
<text x="264.5" y="251">PROPERTY OF ALVARADO</text>
<text x="264.5" y="253.1">MANUFACTURING INC. ANY</text>
<text x="264.5" y="255.2">REPRODUCTION IN PART OR AS A</text>
<text x="264.5" y="257.3">WHOLE WITHOUT THE WRITTEN</text>
<text x="264.5" y="259.4">PERMISSION OF ALVARADO</text>
<text x="264.5" y="261.5">MANUFACTURING INC. IS</text>
<text x="264.5" y="263.7">PROHIBITED.</text>
<text x="325.8" y="258.5">TRS</text>
<text x="334.8" y="258.5">12/14/2018</text>
<text x="270" y="267.7">DO NOT SCALE DRAWING</text>
<text x="325.8" y="267.9">RPL</text>
<text x="334.8" y="267.9">12/14/2018</text>
</g>
</svg>
